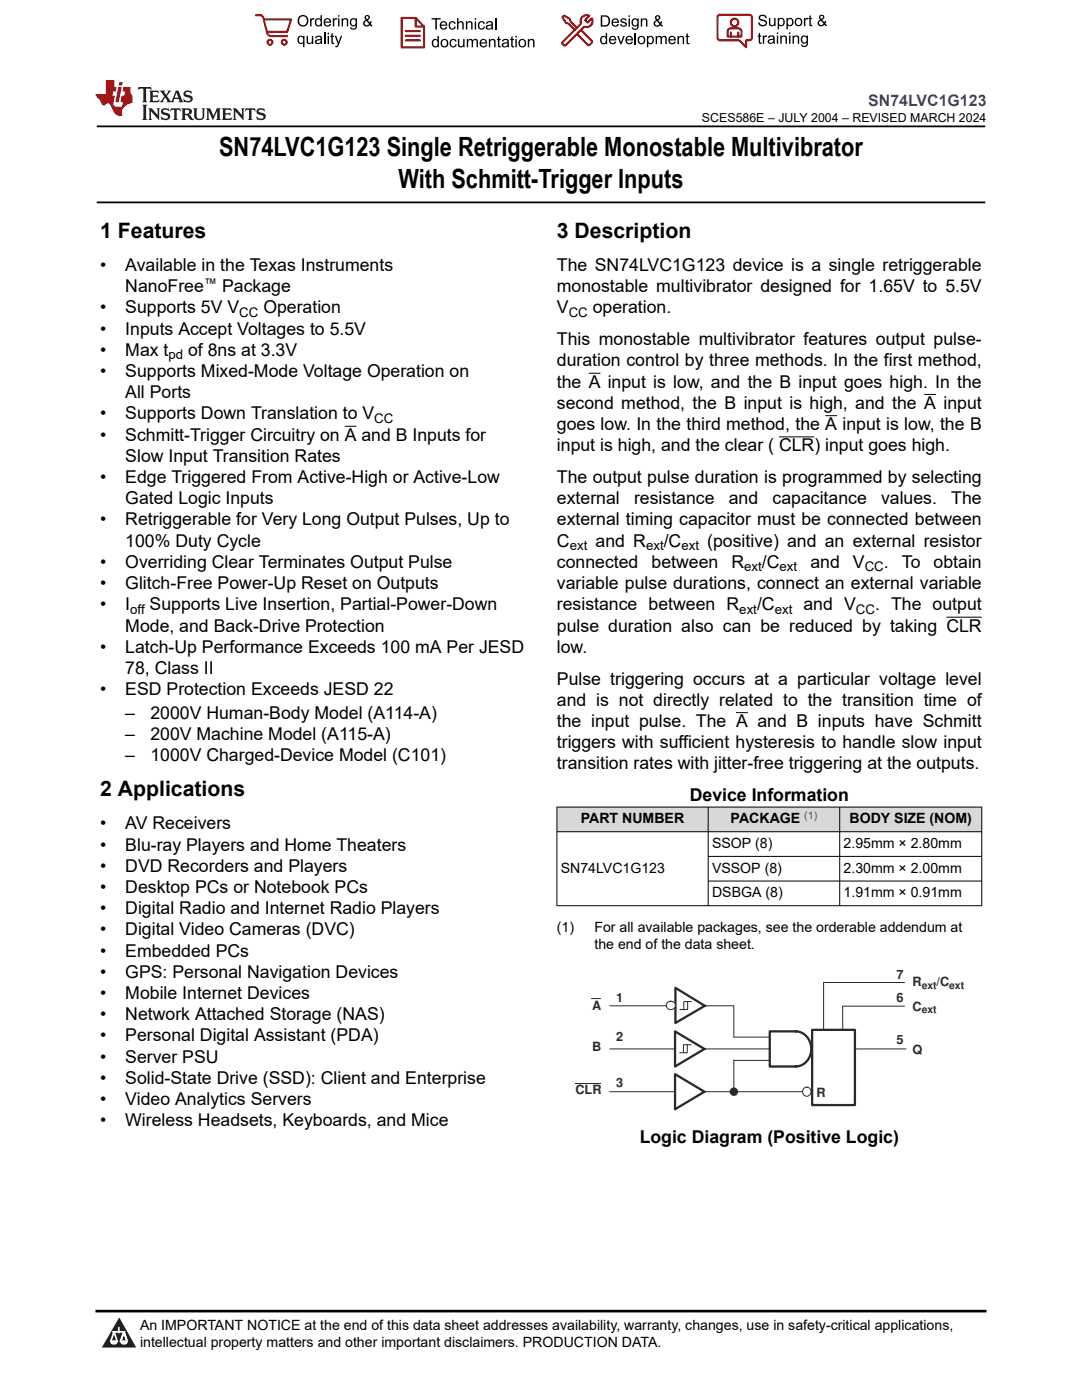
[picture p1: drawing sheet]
<svg xmlns="http://www.w3.org/2000/svg" width="216mm" height="279mm" viewBox="0 0 216 279" stroke-linecap="round" stroke-linejoin="round" font-family="sans-serif">
<path d="M19.3 25.2h177.3M19.3 40.4h177.3" fill="none" stroke="#000" stroke-width=".35"/>
<path d="M117.5 74.5h2.3M184.4 78.7h2.4M68.8 85.1h2.3M155.4 87.2h7.1M164.7 83h2.3M188.8 123.2h7.1M146.9 142.2h2.3" fill="none" stroke="#000" stroke-width=".2"/>
<g fill="#d8d8d8">
<path d="M111.1 161.1h84.8v4.9h-84.8z" fill-rule="evenodd"/>
<path d="M111.2 161.1h30v4.8h-30z" fill-rule="evenodd"/>
<path d="M141.4 161.1h26.1v4.8h-26.1z" fill-rule="evenodd"/>
<path d="M167.6 161.1h28.2v4.8h-28.2z" fill-rule="evenodd"/>
</g>
<path d="M111.1 161.1h84.9M111.1 166h84.9M111.1 161v19.8M141.3 161v19.8M141.3 170.9h54.7M141.3 175.8h54.7M167.6 161v19.8M195.9 161v19.8M196 180.8h-84.9" fill="none" stroke="#000" stroke-width=".2"/>
<path d="M114.8 216.2h5.2M121.7 209.3h59.1M146.4 211.6h7M146.4 207h7" fill="none" stroke="#2b292a" stroke-width=".2"/>
<path d="M158.8 205.8a3.5 3.5 0 0 1 3.1 3.5 3.5 3.5 0 0 1-3.1 3.5zM153.6 205.8h5.2v7h-5.2z" fill-rule="evenodd" fill="#fff"/>
<path d="M158.8 212.8a3.5 3.5 0 0 0 3.1-3.5 3.5 3.5 0 0 0-3.1-3.5h-5.2v7h5.2" fill="none" stroke="#2b292a" stroke-width=".46"/>
<circle cx="146.4" cy="217.9" r=".69" fill="#2b292a"/>
<circle cx="146.4" cy="217.9" r=".69" fill="none" stroke="#2b292a" stroke-width=".3"/>
<circle cx="146.4" cy="217.9" r=".15" fill="#2b292a"/>
<path d="M121.7 200.7h24.7" fill="none" stroke="#2b292a" stroke-width=".2"/>
<path d="M134.8 197.1l5.8 3.6-5.8 3.5z" fill="#fff"/>
<path d="M134.8 197.1l5.8 3.6-5.8 3.5z" fill="none" stroke="#2b292a" stroke-width=".46"/>
<circle cx="140.6" cy="200.7" r=".15" fill="#2b292a"/>
<path d="M133.9 200.7h.1" fill="none" stroke="#2b292a" stroke-width=".2"/>
<circle cx="133.9" cy="200.7" r=".87" fill="#fff"/>
<g fill="none" stroke="#2b292a" stroke-width=".2">
<path d="M121.7 217.9h38.4M146.4 200.7v6.3M146.4 211.5v6.4"/>
<circle cx="133.9" cy="200.7" r=".87"/>
</g>
<path d="M162.1 205.5h8.5v15h-8.5z" fill-rule="evenodd" fill="#fff"/>
<path d="M162.1 205.5h8.5v15h-8.5z" fill="none" stroke="#2b292a" stroke-width=".46"/>
<path d="M161.1 217.9h.1" fill="none" stroke="#2b292a" stroke-width=".2"/>
<circle cx="161" cy="217.8" r=".88" fill="#fff"/>
<g fill="none" stroke="#2b292a" stroke-width=".2">
<path d="M118 199.3h1.8M180.5 196.1h-16.2v9.4M180.5 200.8h-12.4v4.7"/>
<circle cx="161" cy="217.8" r=".88"/>
</g>
<path d="M136.5 199.9h.7v1.6h-.7z" fill-rule="evenodd" fill="#fff"/>
<path d="M136.5 199.9h.7v1.6h-.7zM137.2 199.9h.8M135.7 201.5h.8" fill="none" stroke="#2b292a" stroke-width=".2"/>
<path d="M134.7 214.4l5.9 3.5-5.9 3.5z" fill="#fff"/>
<path d="M134.7 214.4l5.9 3.5-5.9 3.5z" fill="none" stroke="#2b292a" stroke-width=".46"/>
<circle cx="140.6" cy="217.9" r=".15" fill="#2b292a"/>
<path d="M134.7 205.8l5.9 3.5-5.9 3.5z" fill="#fff"/>
<path d="M134.7 205.8l5.9 3.5-5.9 3.5z" fill="none" stroke="#2b292a" stroke-width=".46"/>
<circle cx="140.6" cy="209.3" r=".15" fill="#2b292a"/>
<path d="M136.4 208.5h.7v1.6h-.7z" fill-rule="evenodd" fill="#fff"/>
<path d="M135.6 210.1h.8M136.4 208.5h.7v1.6h-.7zM137.1 208.5h.8" fill="none" stroke="#2b292a" stroke-width=".2"/>
<path d="M0 0h215.9v23.8h-215.9z" fill-rule="evenodd" fill="#fff"/>
<path d="M27.7 17.4l-.2 .6 .5-.3h.6v.1v2.2l-.2 .4h1l-.2-.4v-2.2v-.1h.5l.5 .3-.1-.6zM29.8 18.1l.2 .4v1.5l-.2 .4h1.9l.1-.6a1.08 1.08 0 0 1-1.3 .2v-.7h.6l.4 .2v-.6l-.4 .2h-.6v-.6l.2-.1a1 1 0 0 1 1 .2l-.1-.5zM31.8 18.1l1 1.1-1 1.2h.9l-.2-.2 .4-.7 .5 .7-.2 .2h1.6l-.2-.2 .1-.4h1l.1 .4-.1 .2h.9l-.2-.3-.8-2h-.5l-1 2.2-.8-1.1 .9-1.1h-.8l.2 .2-.5 .7-.3-.7 .1-.2zM35.2 18.5l.4 1h-.8zM36.8 18.2a.65 .65 0 0 0-.2 .7 .65 .65 0 0 0 .6 .5l.7 .2 .1 .2a.79 .79 0 0 1-.7 .4 .79 .79 0 0 1-.7-.5l.1 .7 .2-.1a.93 .93 0 0 0 1.1 .1 .93 .93 0 0 0 .4-1 1.46 1.46 0 0 0-1.2-.6l-.1-.3a1.09 1.09 0 0 1 1.2 .2l-.2-.6-.1 .1-.6-.2zM28.4 20.9l.2 .4v2.3l-.2 .3h1l-.2-.3v-2.3l.2-.4zM29.6 21.6l.2 .4v1.6l-.2 .3h.8l-.3-.3v-1.4l1.7 1.8v-2l.2-.4h-.8l.2 .2 .1 1.1-1.2-1.3zM32.3 21.8a.65 .65 0 0 0-.2 .7 .65 .65 0 0 0 .7 .4l.6 .2 .1 .2a.79 .79 0 0 1-.7 .4 .79 .79 0 0 1-.7-.5l.1 .7 .2-.1a.93 .93 0 0 0 1.1 .1 .93 .93 0 0 0 .4-.9 1.46 1.46 0 0 0-1.2-.6l-.1-.4a1.09 1.09 0 0 1 1.2 .2l-.2-.6-.1 .1-.6-.1zM34.1 21.6l-.1 .7a.63 .63 0 0 1 .7-.4l.1 1.7-.3 .3h1l-.2-.3v-1.7a.66 .66 0 0 1 .8 .4l-.1-.7zM36.2 21.6l.2 .4v1.6l-.2 .3h.9l-.2-.2v-.7h.5l.1 .2a.79 .79 0 0 0 1.2 .6l-1-.9a.61 .61 0 0 0 .6-.6 .61 .61 0 0 0-.5-.6zM36.9 21.9h.2a.47 .47 0 0 1 .5 .1 .47 .47 0 0 1 .1 .5l-.2 .2h-.6zM38.5 21.6l.2 .2a2.27 2.27 0 0 0 .4 2 1.04 1.04 0 0 0 1.7-.7v-1.3l.2-.2h-.8l.2 .4v1.1a.6 .6 0 0 1-.6 .6 .6 .6 0 0 1-.6-.6v-1.1l.3-.4zM41.1 21.6l.2 .4v1.6l-.2 .3h.7l-.2-.3v-1.5l.9 1.9 .8-1.9v1.5l-.2 .3h1l-.3-.3v-1.6l.3-.4h-.8l-.7 1.5-.7-1.5zM44.3 21.6l.2 .4v1.6l-.2 .3h1.9l.1-.5a1.09 1.09 0 0 1-1.3 .1v-.6h.6l.4 .1v-.6l-.4 .2h-.6v-.6l.2-.1a1.01 1.01 0 0 1 1 .3l-.1-.6zM46.4 21.6l.3 .4v1.6l-.3 .3h.8l-.2-.3v-1.4l1.6 1.8v-2l.2-.4h-.7l.2 .2v1.1l-1.2-1.3zM49 21.6l-.1 .7a.63 .63 0 0 1 .8-.4v1.7l-.3 .3h1l-.2-.3v-1.7a.66 .66 0 0 1 .8 .4l-.1-.7zM51.4 21.8a.65 .65 0 0 0-.2 .7 .65 .65 0 0 0 .6 .4l.6 .2 .2 .2a.79 .79 0 0 1-.8 .4 .79 .79 0 0 1-.6-.5l.1 .7 .2-.1a.93 .93 0 0 0 1 .1 .93 .93 0 0 0 .5-.9 1.46 1.46 0 0 0-1.3-.6l-.1-.4a1.09 1.09 0 0 1 1.3 .2l-.2-.6-.2 .1-.5-.1z" fill="#231f20"/>
<path d="M21.1 16v2.8h-2.1l.1 .3 .9 1a.95 .95 0 0 0 .9 .9 .59 .59 0 0 1 .6-.4 .59 .59 0 0 1 .5 .4l.4 .8a1.59 1.59 0 0 0 2.1 1.3 1.61 1.61 0 0 1 1-2.2l1-.4-.1-1.5a1.59 1.59 0 0 1-.4-1.6h-1.4l-.2 .9h.5l-.1 .8h-.5l-.2 1v.2l.4 .1-.2 .9h-.6a.73 .73 0 0 1-1.1-.7l.3-1.5h-.5l.2-.8h.5l.2-.9h-.5v-1.4zM23.6 17.4l-.6 3h.7l.6-3zM23.8 16.4l-.1 .7h.7l.1-.7z" fill="#ed1c24"/>
<g fill="#000">
<path d="M59.4 4.2a1.12 1.12 0 0 1 2.2 0 1.12 1.12 0 0 1-2.2 0zM59.9 3.5a.89 .89 0 0 0-.1 1.1 .89 .89 0 0 0 1.1 .4 .88 .88 0 0 0 .3-1.3 .88 .88 0 0 0-1.3-.2z" fill-rule="evenodd"/>
<path d="M59.5 7.3l.5-.2 .5 .3v-.3h.3v2.3h-.3v-.8a.74 .74 0 0 1-1 0 .74 .74 0 0 1-.1-1zM59.8 7.5a.57 .57 0 0 0-.2 .7 .57 .57 0 0 0 .8 .2 .57 .57 0 0 0 .1-.7 .57 .57 0 0 0-.7-.2z" fill-rule="evenodd"/>
<path d="M61.9 3.6h.2v.3l.2-.2 .3-.1 .2 .1-.1 .3a.36 .36 0 0 0-.5 0 .36 .36 0 0 0 0 .4v.9h-.3z" fill-rule="evenodd"/>
<path d="M61.2 7.1h.3v.9a.41 .41 0 0 0 .4 .6 .41 .41 0 0 0 .3-.6v-.9h.3v1.7h-.2v-.3a.58 .58 0 0 1-.7 .3 .58 .58 0 0 1-.4-.6z" fill-rule="evenodd"/>
<path d="M63 3.8l.5-.2 .5 .2v-.8h.2v2.3h-.2v-.2a.75 .75 0 0 1-1-.1 .75 .75 0 0 1-.1-1zM63.2 4a.57 .57 0 0 0-.1 .7 .57 .57 0 0 0 .8 .2 .57 .57 0 0 0 .1-.7 .57 .57 0 0 0-.8-.2z" fill-rule="evenodd"/>
<path d="M63 7.3a.74 .74 0 0 1 1-.1 .74 .74 0 0 1 .3 .9v.7h-.3v-.2a.57 .57 0 0 1-.8 .2 .57 .57 0 0 1-.2-.8l1-.3a.41 .41 0 0 0-.4-.4 .41 .41 0 0 0-.4 .4l-.3-.1zM63.2 8.2a.35 .35 0 0 0 .2 .5 .35 .35 0 0 0 .5-.3l.1-.4z" fill-rule="evenodd"/>
<path d="M65.4 6.5h.3v.3h-.3zM65.4 7.1h.3v1.7h-.3z" fill-rule="evenodd"/>
<path d="M64.8 3.8a.76 .76 0 0 1 .9-.1 .76 .76 0 0 1 .4 .8h-1.2a.47 .47 0 0 0 .3 .6 .47 .47 0 0 0 .6-.4l.3 .1a.82 .82 0 0 1-1.3 .3 .82 .82 0 0 1 0-1.3zM65 4l-.1 .3h.9l-.3-.4z" fill-rule="evenodd"/>
<path d="M66.4 3.6h.3v.3l.1-.2 .4-.1 .1 .1-.1 .3a.36 .36 0 0 0-.4 0 .36 .36 0 0 0-.1 .4v.9h-.3z" fill-rule="evenodd"/>
<path d="M66.1 6.7l.3-.1v.5h.3v.3h-.3v.9l.1 .2h.2v.3a.41 .41 0 0 1-.4-.1 .41 .41 0 0 1-.2-.4v-.9h-.2v-.3h.2z" fill-rule="evenodd"/>
<path d="M66.8 7.1h.3l.4 1.4 .5-1.4h.3l-.6 1.7a.57 .57 0 0 1-.8 .6v-.3a.37 .37 0 0 0 .5-.3z" fill-rule="evenodd"/>
<path d="M67.5 3h.2v.3h-.2zM67.5 3.6h.2v1.7h-.2z" fill-rule="evenodd"/>
<path d="M68.2 3.6h.2v.3a.58 .58 0 0 1 .7-.3 .58 .58 0 0 1 .4 .7v1h-.3v-1a.4 .4 0 0 0-.4-.5 .4 .4 0 0 0-.4 .6v.9h-.2z" fill-rule="evenodd"/>
<path d="M70 3.8l.5-.2 .5 .2v-.2h.2v1.5a.71 .71 0 0 1-.5 .8 .71 .71 0 0 1-.8-.5h.2a.46 .46 0 0 0 .6 .3 .46 .46 0 0 0 .3-.6 .78 .78 0 0 1-1.1-.2 .78 .78 0 0 1 .1-1.1zM70.2 4a.53 .53 0 0 0-.1 .8 .53 .53 0 0 0 .8 0 .54 .54 0 0 0 0-.7 .54 .54 0 0 0-.7-.1z" fill-rule="evenodd"/>
<path d="M72.9 3.1a.53 .53 0 0 1 .8 .1 .53 .53 0 0 1-.3 .8l.4 .5 .1-.3 .3 .1-.2 .5 .3 .3-.2 .2-.3-.3a.71 .71 0 0 1-1.2 .1 .71 .71 0 0 1 .4-1.1l-.3-.5zM73 3.5a.3 .3 0 0 0 .6 0 .3 .3 0 0 0-.6 0zM72.9 4.3a.45 .45 0 0 0 0 .7 .45 .45 0 0 0 .7-.2l-.5-.6z" fill-rule="evenodd"/>
<path d="M86.1 3.6h1.8v.3h-.7v2h-.3v-2h-.8z" fill-rule="evenodd"/>
<path d="M86.3 8l.5-.2 .5 .2v-.8h.3v2.2h-.3v-.2a.76 .76 0 0 1-1 0 .76 .76 0 0 1-.1-1zM86.6 8.1a.58 .58 0 0 0-.2 .8 .58 .58 0 0 0 .8 .2 .58 .58 0 0 0 .1-.8 .58 .58 0 0 0-.7-.2z" fill-rule="evenodd"/>
<path d="M88.2 7.9a.81 .81 0 0 1 1.1 .2 .81 .81 0 0 1-.2 1.1 .81 .81 0 0 1-1.1-.1l-.1-.8zM88.3 8.1a.57 .57 0 0 0 0 .9 .57 .57 0 0 0 .8 0 .57 .57 0 0 0 0-.8 .57 .57 0 0 0-.8-.1z" fill-rule="evenodd"/>
<path d="M88 4.4a.77 .77 0 0 1 .9-.1 .77 .77 0 0 1 .4 .8h-1.3a.48 .48 0 0 0 .4 .6 .48 .48 0 0 0 .6-.3h.3a.83 .83 0 0 1-1.3 .4 .83 .83 0 0 1 0-1.4zM88.2 4.6l-.2 .3h1l-.3-.4z" fill-rule="evenodd"/>
<path d="M89.7 4.4a.7 .7 0 0 1 1.2 .3l-.2 .1a.45 .45 0 0 0-.6-.3 .45 .45 0 0 0-.3 .6 .45 .45 0 0 0 .3 .6 .45 .45 0 0 0 .6-.4h.3a.76 .76 0 0 1-1.1 .6 .76 .76 0 0 1-.3-1.1z" fill-rule="evenodd"/>
<path d="M89.9 8a.7 .7 0 0 1 1.2 .3h-.3a.45 .45 0 0 0-.5-.3 .45 .45 0 0 0-.3 .6 .45 .45 0 0 0 .3 .6 .45 .45 0 0 0 .6-.4l.2 .1a.76 .76 0 0 1-1 .5 .76 .76 0 0 1-.4-1.1z" fill-rule="evenodd"/>
<path d="M91.2 3.6h.3v.8a.59 .59 0 0 1 .7-.2 .59 .59 0 0 1 .3 .7v1h-.2v-1a.4 .4 0 0 0-.5-.4 .4 .4 0 0 0-.3 .5v.9h-.3z" fill-rule="evenodd"/>
<path d="M91.4 7.8h.2v.9a.41 .41 0 0 0 .5 .5 .41 .41 0 0 0 .3-.5v-.9h.3v1.6h-.3v-.2a.58 .58 0 0 1-.7 .3 .58 .58 0 0 1-.3-.7z" fill-rule="evenodd"/>
<path d="M93 4.2h.2v.3a.59 .59 0 0 1 .7-.3 .59 .59 0 0 1 .4 .7v1h-.3v-1a.41 .41 0 0 0-.4-.5 .41 .41 0 0 0-.4 .6v.9h-.2z" fill-rule="evenodd"/>
<path d="M93.1 7.8h.3v.2a.56 .56 0 0 1 1 0 .54 .54 0 0 1 .6-.2 .54 .54 0 0 1 .4 .5v1.1h-.3v-1a.34 .34 0 0 0-.3-.4 .34 .34 0 0 0-.4 .3v1.1h-.3v-1a.38 .38 0 0 0-.5-.4 .38 .38 0 0 0-.2 .6v.8h-.3z" fill-rule="evenodd"/>
<path d="M94.7 3.6h.3v.3h-.3zM94.7 4.2h.3v1.7h-.3z" fill-rule="evenodd"/>
<path d="M95.5 4.4a.7 .7 0 0 1 1.3 .3l-.3 .1a.45 .45 0 0 0-.6-.3 .45 .45 0 0 0-.3 .6 .45 .45 0 0 0 .3 .6 .45 .45 0 0 0 .6-.4h.3a.76 .76 0 0 1-1.1 .6 .76 .76 0 0 1-.3-1.1z" fill-rule="evenodd"/>
<path d="M95.9 8a.77 .77 0 0 1 .9-.2 .77 .77 0 0 1 .4 .9h-1.2a.48 .48 0 0 0 .3 .5 .48 .48 0 0 0 .6-.3h.3a.83 .83 0 0 1-1.3 .4 .83 .83 0 0 1 0-1.3zM96.1 8.1l-.1 .4h.9l-.2-.5z" fill-rule="evenodd"/>
<path d="M97.5 7.8h.3v.2a.59 .59 0 0 1 .7-.2 .59 .59 0 0 1 .4 .6v1h-.3v-1a.41 .41 0 0 0-.5-.4 .41 .41 0 0 0-.3 .5v.9h-.3z" fill-rule="evenodd"/>
<path d="M97.1 4.4a.74 .74 0 0 1 1-.1 .74 .74 0 0 1 .3 .9v.7h-.3v-.2a.59 .59 0 0 1-.8 .2 .59 .59 0 0 1-.3-.8l1.1-.3a.42 .42 0 0 0-.4-.4 .42 .42 0 0 0-.5 .4l-.2-.1zM97.3 5.3a.36 .36 0 0 0 .2 .5 .36 .36 0 0 0 .5-.2l.1-.5z" fill-rule="evenodd"/>
<path d="M99.4 7.4l.2-.2v.6h.3v.2h-.3v1l.1 .2h.2l.1 .2a.41 .41 0 0 1-.5 0 .41 .41 0 0 1-.1-.4v-1h-.2v-.2h.2z" fill-rule="evenodd"/>
<path d="M100.3 8a.74 .74 0 0 1 .9-.2 .74 .74 0 0 1 .3 .9l.1 .7h-.3v-.2a.59 .59 0 0 1-.8 .3 .59 .59 0 0 1-.3-.8l1-.3a.42 .42 0 0 0-.3-.4 .42 .42 0 0 0-.5 .3h-.3zM100.5 8.8a.36 .36 0 0 0 .1 .5 .36 .36 0 0 0 .5-.2l.2-.5z" fill-rule="evenodd"/>
<path d="M102 7.4l.3-.2v.6h.3v.2h-.3v1l.1 .2h.2v.2a.41 .41 0 0 1-.5 0 .41 .41 0 0 1-.1-.4v-1h-.2v-.2h.2z" fill-rule="evenodd"/>
<path d="M102.8 7.2h.3v.3h-.3zM102.8 7.8h.3v1.6h-.3z" fill-rule="evenodd"/>
<path d="M103.7 7.9a.81 .81 0 0 1 1.1 .2 .81 .81 0 0 1-.1 1.1 .81 .81 0 0 1-1.2-.1v-.8zM103.9 8.1a.57 .57 0 0 0-.1 .9 .57 .57 0 0 0 .8 0 .57 .57 0 0 0 0-.8 .57 .57 0 0 0-.7-.1z" fill-rule="evenodd"/>
<path d="M105.3 7.8h.3v.2a.59 .59 0 0 1 .7-.2 .59 .59 0 0 1 .4 .6v1h-.3v-1a.41 .41 0 0 0-.5-.4 .41 .41 0 0 0-.3 .5v.9h-.3z" fill-rule="evenodd"/>
<path d="M119.9 3.1h.7a1.12 1.12 0 0 1 1.1 1.1 1.12 1.12 0 0 1-1 1.1h-.8zM120.2 3.3v1.7h.4a.86 .86 0 0 0 .8-.8 .86 .86 0 0 0-.8-.9z" fill-rule="evenodd"/>
<path d="M119.9 7.4l.5-.3 .5 .3v-.8h.2v2.2h-.2v-.2a.75 .75 0 0 1-1 0 .75 .75 0 0 1-.1-1zM120.1 7.5a.57 .57 0 0 0-.1 .8 .57 .57 0 0 0 .8 .2 .57 .57 0 0 0 .1-.8 .57 .57 0 0 0-.8-.2z" fill-rule="evenodd"/>
<path d="M121.7 7.4a.76 .76 0 0 1 .9-.2 .76 .76 0 0 1 .4 .9h-1.2a.47 .47 0 0 0 .3 .5 .47 .47 0 0 0 .6-.3h.3a.82 .82 0 0 1-1.3 .4 .82 .82 0 0 1 0-1.3zM121.9 7.5l-.1 .3h.9l-.3-.4z" fill-rule="evenodd"/>
<path d="M122.2 3.9a.76 .76 0 0 1 .9-.2 .76 .76 0 0 1 .4 .9h-1.2a.47 .47 0 0 0 .4 .5 .47 .47 0 0 0 .5-.3h.3a.82 .82 0 0 1-1.3 .4 .82 .82 0 0 1 0-1.3zM122.5 4l-.2 .3h.9l-.2-.4z" fill-rule="evenodd"/>
<path d="M123.9 3.8a.71 .71 0 0 1 1.1 .3h-.2a.32 .32 0 0 0-.4-.3 .32 .32 0 0 0-.3 .4h.1a.75 .75 0 0 1 .9 .8 .72 .72 0 0 1-.7 .3 .72 .72 0 0 1-.7-.5h.3a.36 .36 0 0 0 .4 .4 .36 .36 0 0 0 .3-.5 .8 .8 0 0 1-.9-.7z" fill-rule="evenodd"/>
<path d="M123.2 7.2h.3l.4 1.3 .5-1.3h.3l-.7 1.6h-.2z" fill-rule="evenodd"/>
<path d="M125.4 3.1h.3v.3h-.3zM125.4 3.7h.3v1.6h-.3z" fill-rule="evenodd"/>
<path d="M125 7.4a.76 .76 0 0 1 .9-.2 .76 .76 0 0 1 .4 .9h-1.2a.47 .47 0 0 0 .3 .5 .47 .47 0 0 0 .6-.3h.3a.82 .82 0 0 1-1.3 .4 .82 .82 0 0 1 0-1.3zM125.2 7.5l-.1 .3h.9l-.2-.4z" fill-rule="evenodd"/>
<path d="M126.2 3.9l.5-.3 .5 .3v-.2h.2v1.4a.71 .71 0 0 1-.5 .8 .71 .71 0 0 1-.8-.5l.2 .1a.46 .46 0 0 0 .6 .2 .46 .46 0 0 0 .3-.6 .78 .78 0 0 1-1.1-.1 .78 .78 0 0 1 .1-1.1zM126.4 4a.53 .53 0 0 0-.1 .8 .53 .53 0 0 0 .8 0 .54 .54 0 0 0 0-.7 .54 .54 0 0 0-.7-.1z" fill-rule="evenodd"/>
<path d="M127.5 7.3a.8 .8 0 0 1 1.1 .2 .8 .8 0 0 1-.1 1.1 .8 .8 0 0 1-1.2-.1v-.8zM127.7 7.5a.56 .56 0 0 0-.1 .9 .56 .56 0 0 0 .8-.1 .56 .56 0 0 0 0-.7 .56 .56 0 0 0-.7-.1z" fill-rule="evenodd"/>
<path d="M127.9 3.7h.2v.2a.58 .58 0 0 1 .7-.2 .58 .58 0 0 1 .4 .6v1h-.3v-1a.4 .4 0 0 0-.4-.4 .4 .4 0 0 0-.4 .5v.9h-.2z" fill-rule="evenodd"/>
<path d="M129.1 7.2h.2v.2a.72 .72 0 0 1 1-.1 .72 .72 0 0 1 .2 1 .64 .64 0 0 1-.5 .5 .64 .64 0 0 1-.6-.2v.8h-.3zM129.5 7.5a.56 .56 0 0 0-.2 .8 .56 .56 0 0 0 .8 .2 .56 .56 0 0 0 .1-.8 .56 .56 0 0 0-.7-.2z" fill-rule="evenodd"/>
<path d="M130.8 7.2h.3v.2a.55 .55 0 0 1 .9 0 .53 .53 0 0 1 .6-.3 .53 .53 0 0 1 .4 .6v1.1h-.2v-1a.34 .34 0 0 0-.3-.4 .34 .34 0 0 0-.4 .3v1.1h-.3v-1a.37 .37 0 0 0-.5-.4 .37 .37 0 0 0-.2 .6v.8h-.3z" fill-rule="evenodd"/>
<path d="M130.8 3.2a.53 .53 0 0 1 .9 .1 .53 .53 0 0 1-.4 .8l.4 .5 .2-.4 .2 .1-.2 .5 .4 .3-.2 .3-.3-.4a.71 .71 0 0 1-1.2 .1 .71 .71 0 0 1 .3-1.1l-.2-.5zM130.9 3.6a.3 .3 0 0 0 .6 0 .3 .3 0 0 0-.6 0zM130.9 4.3a.45 .45 0 0 0 0 .7 .45 .45 0 0 0 .7-.2l-.5-.6z" fill-rule="evenodd"/>
<path d="M133.6 7.4a.76 .76 0 0 1 .9-.2 .76 .76 0 0 1 .3 .9h-1.2a.47 .47 0 0 0 .4 .5 .47 .47 0 0 0 .6-.3h.2a.82 .82 0 0 1-1.2 .4 .82 .82 0 0 1 0-1.3zM133.8 7.5l-.2 .3h1l-.3-.4z" fill-rule="evenodd"/>
<path d="M135.2 7.2h.2v.2a.58 .58 0 0 1 .7-.2 .58 .58 0 0 1 .4 .6v1h-.3v-1a.4 .4 0 0 0-.4-.4 .4 .4 0 0 0-.3 .5v.9h-.3z" fill-rule="evenodd"/>
<path d="M137 6.8l.3-.2v.6h.2v.2h-.2v1v.2h.2l.1 .2a.41 .41 0 0 1-.5 0 .41 .41 0 0 1-.1-.5v-.9h-.2v-.2h.2z" fill-rule="evenodd"/>
<path d="M151.6 3.1a.88 .88 0 0 1 1.4 .5h-.3a.49 .49 0 0 0-.5-.5 .49 .49 0 0 0-.5 .6l.1 .1a1.06 1.06 0 0 1 1.2 1 .95 .95 0 0 1-.9 .4 .95 .95 0 0 1-.8-.7h.3a.58 .58 0 0 0 .6 .5 .58 .58 0 0 0 .5-.6l-.2-.1a.95 .95 0 0 1-1.1-.9z" fill-rule="evenodd"/>
<path d="M151.4 6.7l.3-.2v.6h.2v.2h-.2v1v.2h.2l.1 .2a.41 .41 0 0 1-.5 0 .41 .41 0 0 1-.1-.5v-.9h-.2v-.2h.2z" fill-rule="evenodd"/>
<path d="M152.2 7.1h.3v.2l.1-.2h.4h.1l-.1 .3a.36 .36 0 0 0-.4 0 .36 .36 0 0 0-.1 .5v.8h-.3z" fill-rule="evenodd"/>
<path d="M153.3 7.3a.74 .74 0 0 1 1-.2 .74 .74 0 0 1 .3 .9l.1 .7h-.3l-.1-.2a.57 .57 0 0 1-.8 .3 .57 .57 0 0 1-.1-.9l.9-.2a.41 .41 0 0 0-.4-.4 .41 .41 0 0 0-.4 .3h-.3zM153.5 8.1a.35 .35 0 0 0 .2 .5 .35 .35 0 0 0 .5-.2l.1-.5z" fill-rule="evenodd"/>
<path d="M153.4 3.6h.3v.9a.41 .41 0 0 0 .4 .5 .41 .41 0 0 0 .4-.5v-.9h.2v1.6h-.2v-.2a.58 .58 0 0 1-.7 .2 .58 .58 0 0 1-.4-.6z" fill-rule="evenodd"/>
<path d="M155 6.5h.3v.3h-.3zM155 7.1h.3v1.6h-.3z" fill-rule="evenodd"/>
<path d="M155.2 3.6h.2v.2a.72 .72 0 0 1 1-.1 .72 .72 0 0 1 .2 1 .64 .64 0 0 1-.5 .5 .64 .64 0 0 1-.6-.2v.8h-.3zM155.6 3.9a.56 .56 0 0 0-.2 .8 .56 .56 0 0 0 .8 .2 .56 .56 0 0 0 .1-.8 .56 .56 0 0 0-.7-.2z" fill-rule="evenodd"/>
<path d="M155.7 7.1h.3v.2a.58 .58 0 0 1 .7-.2 .58 .58 0 0 1 .3 .6v1h-.3v-1a.4 .4 0 0 0-.4-.4 .4 .4 0 0 0-.3 .5v.9h-.3z" fill-rule="evenodd"/>
<path d="M156.9 3.6h.3v.2a.72 .72 0 0 1 .9-.1 .72 .72 0 0 1 .2 1 .64 .64 0 0 1-.4 .5 .64 .64 0 0 1-.7-.2v.8h-.3zM157.3 3.9a.56 .56 0 0 0-.1 .8 .56 .56 0 0 0 .7 .2 .56 .56 0 0 0 .2-.8 .56 .56 0 0 0-.8-.2z" fill-rule="evenodd"/>
<path d="M157.4 6.5h.3v.3h-.3zM157.4 7.1h.3v1.6h-.3z" fill-rule="evenodd"/>
<path d="M158.1 7.1h.3v.2a.58 .58 0 0 1 .7-.2 .58 .58 0 0 1 .4 .6v1h-.3v-1a.4 .4 0 0 0-.5-.4 .4 .4 0 0 0-.3 .5v.9h-.3z" fill-rule="evenodd"/>
<path d="M158.8 3.7a.8 .8 0 0 1 1.1 .2 .8 .8 0 0 1-.1 1.1 .8 .8 0 0 1-1.1-.1l-.1-.8zM159 3.9a.56 .56 0 0 0-.1 .9 .56 .56 0 0 0 .9 0 .56 .56 0 0 0-.1-.8 .56 .56 0 0 0-.7-.1z" fill-rule="evenodd"/>
<path d="M160 7.3l.5-.2 .5 .2v-.2h.2v1.4a.71 .71 0 0 1-.5 .9 .71 .71 0 0 1-.9-.5h.3a.46 .46 0 0 0 .6 .2 .46 .46 0 0 0 .2-.6 .78 .78 0 0 1-1-.1 .78 .78 0 0 1 .1-1.1zM160.2 7.4a.53 .53 0 0 0-.1 .8 .53 .53 0 0 0 .8 0 .54 .54 0 0 0 0-.7 .54 .54 0 0 0-.7-.1z" fill-rule="evenodd"/>
<path d="M160.4 3.6h.3v.2l.1-.2h.4h.1l-.1 .3a.36 .36 0 0 0-.4 0 .36 .36 0 0 0-.1 .5v.8h-.3z" fill-rule="evenodd"/>
<path d="M161.5 3.2l.3-.2v.6h.3v.2h-.3v1v.2h.3v.2a.41 .41 0 0 1-.5 0 .41 .41 0 0 1-.1-.5v-.9h-.2v-.2h.2z" fill-rule="evenodd"/>
<path d="M163.6 3.1a.53 .53 0 0 1 .8 .1 .53 .53 0 0 1-.3 .8l.4 .5 .1-.3h.3l-.2 .5 .3 .3-.2 .3-.3-.3a.71 .71 0 0 1-1.2 .1 .71 .71 0 0 1 .4-1.2l-.3-.5zM163.7 3.5a.3 .3 0 0 0 .5 0 .3 .3 0 0 0-.5 0zM163.6 4.2a.45 .45 0 0 0 0 .8 .45 .45 0 0 0 .7-.3l-.5-.6z" fill-rule="evenodd"/>
</g>
<path d="M64.8 6.5v2.3M98.9 3.6v2.3M126.8 6.6v2.2" fill="none" stroke="#000" stroke-width=".28"/>
<g fill="none" stroke="#de0000" stroke-width=".42">
<path d="M51.1 3l1 .1a1.4 1.4 0 0 1 .6 1.2l.7 2.5a.95 .95 0 0 0 1.1 .4h2.8M52.7 3.9h5.4l-.8 2.4h-4M80.1 3.6h2.8v1.7h1.7v4.2h-4.5zM81 7.1h2.8M81 6.2h2.8M81 8.1h2.8M82.9 3.6l1.7 1.7M115.1 5.5l-1.3-1.2-.1-.5-1.2-.7-.3 .3 .7 1.1 .5 .2 1.3 1.3M115.9 6l2.2 2.2v.3l-.5 .5h-.3l-2.2-2.2zM115.9 6l.7-.7a1.19 1.19 0 0 0 1.3-.3 1.19 1.19 0 0 0 .2-1.4l-.9 .9-.4-.5 .8-.8a1.19 1.19 0 0 0-1.4 .1 1.19 1.19 0 0 0-.2 1.4l-3.8 3.7v.3l.3 .3h.3l2.3-2.2M143.2 3.2l.4-.2h6l.4 .2v4.4l-.2 .4-.9 .1v1.3l-1.4-1.3h-3.9l-.4-.3zM145.4 5.8l.4-.1h1.6a.61 .61 0 0 1 .6 .6v1h-2.8v-1z"/>
<path d="M145.8 6.5v.8M147.3 6.5v.8"/>
<circle cx="53.9" cy="8.4" r=".49"/>
<circle cx="56.7" cy="8.4" r=".49"/>
<circle cx="146.6" cy="4.5" r=".75"/>
</g>
<path d="M0 261.4h215.9v18h-215.9z" fill-rule="evenodd" fill="#fff"/>
<path d="M23.8 262.9l3.4 6h-6.9z" fill="#231f20"/>
<path d="M22.1 267.7h1.3l-.4 .5h-.3a.55 .55 0 0 1-.6-.5z" fill-rule="evenodd" fill="#fff"/>
<path d="M22.1 267.7h1.3l-.4 .5h-.3a.55 .55 0 0 1-.6-.5z" fill="none" stroke="#231f20" stroke-width=".34"/>
<path d="M22.1 267.7h1.3l-.4 .5h-.5zM22.6 265.8h.1M22.6 265.8h2.3zM23.7 265.9h.1M23.7 264.9v1zM24 267.7h.1" fill="none" stroke="#fff" stroke-width=".34"/>
<path d="M24.7 265.8l-.7 1.9z" fill="#fff"/>
<path d="M24.7 265.8l-.7 1.9z" fill="none" stroke="#fff" stroke-width=".34"/>
<path d="M24.7 265.8l.7 1.9z" fill="#fff"/>
<path d="M22.8 265.8l-.7 1.9zM22.8 265.8l.6 1.9zM24.7 265.8l.7 1.9zM25.3 267.7h.1" fill="none" stroke="#fff" stroke-width=".34"/>
<path d="M24.1 267.7h1.3a.65 .65 0 0 1-.6 .5 .65 .65 0 0 1-.7-.5z" fill-rule="evenodd" fill="#fff"/>
<path d="M24.1 267.7h1.3a.65 .65 0 0 1-.6 .5 .65 .65 0 0 1-.7-.5z" fill="none" stroke="#231f20" stroke-width=".34"/>
<path d="M24 267.7h.1M24.1 267.7h1.3l-.4 .5h-.5z" fill="none" stroke="#fff" stroke-width=".34"/>
<path d="M19 261.7h177.8" fill="none" stroke="#000" stroke-width=".53"/>
<g font-size="5.3">
<text x="43.7" y="31.2">SN74LVC1G123 Single Retriggerable Monostable Multivibrator</text>
<text x="79.5" y="37.5">With Schmitt-Trigger Inputs</text>
</g>
<g font-size="4.2">
<text x="20" y="47.5">1 Features</text>
<text x="111.1" y="47.5">3 Description</text>
<text x="20" y="158.9">2 Applications</text>
</g>
<g font-size="3.5">
<text x="20" y="54.1">•</text>
<text x="25" y="54.1">Available in the Texas Instruments</text>
<text x="25" y="58.3">NanoFree</text>
<text x="44.3" y="58.3">Package</text>
<text x="111.1" y="58.3">monostable multivibrator designed for 1.65V to 5.5V</text>
<text x="111.1" y="54.1">The SN74LVC1G123 device is a single retriggerable</text>
<text x="20" y="62.5">•</text>
<text x="25" y="62.5">Supports 5V V</text>
<text x="52.6" y="62.5">Operation</text>
<text x="111.1" y="62.5">V</text>
<text x="118.3" y="62.5">operation.</text>
<text x="20" y="71">•</text>
<text x="20" y="66.8">•</text>
<text x="25" y="66.8">Inputs Accept Voltages to 5.5V</text>
<text x="25" y="71">Max t</text>
<text x="37.5" y="71">of 8ns at 3.3V</text>
<text x="111.1" y="68.9">This monostable multivibrator features output pulse-</text>
<text x="20" y="75.2">•</text>
<text x="25" y="75.2">Supports Mixed-Mode Voltage Operation on</text>
<text x="111.1" y="77.4">the A input is low, and the B input goes high. In the</text>
<text x="111.1" y="73.1">duration control by three methods. In the first method,</text>
<text x="20" y="83.7">•</text>
<text x="25" y="79.5">All Ports</text>
<text x="25" y="83.7">Supports Down Translation to V</text>
<text x="111.1" y="81.6">second method, the B input is high, and the A input</text>
<text x="20" y="87.9">•</text>
<text x="25" y="87.9">Schmitt-Trigger Circuitry on A and B Inputs for</text>
<text x="111.1" y="85.8">goes low. In the third method, the A input is low, the B</text>
<text x="25" y="92.2">Slow Input Transition Rates</text>
<text x="111.1" y="90.1">input is high, and the clear ( CLR) input goes high.</text>
<text x="20" y="96.4">•</text>
<text x="25" y="96.4">Edge Triggered From Active-High or Active-Low</text>
<text x="25" y="100.6">Gated Logic Inputs</text>
<text x="111.1" y="96.4">The output pulse duration is programmed by selecting</text>
<text x="111.1" y="100.6">external</text>
<text x="126.5" y="100.6">resistance</text>
<text x="145.4" y="100.6">and</text>
<text x="154.1" y="100.6">capacitance</text>
<text x="175.8" y="100.6">values.</text>
<text x="189.8" y="100.6">The</text>
<text x="20" y="104.9">•</text>
<text x="25" y="104.9">Retriggerable for Very Long Output Pulses, Up to</text>
<text x="111.1" y="104.9">external timing capacitor must be connected between</text>
<text x="20" y="113.3">•</text>
<text x="25" y="109.1">100% Duty Cycle</text>
<text x="25" y="113.3">Overriding Clear Terminates Output Pulse</text>
<text x="111.1" y="109.1">C</text>
<text x="111.1" y="113.3">connected</text>
<text x="118.8" y="109.1">and R</text>
<text x="130" y="113.3">between</text>
<text x="132.4" y="109.1">/C</text>
<text x="141.1" y="109.1">(positive) and an external resistor</text>
<text x="145.9" y="113.3">R</text>
<text x="152" y="113.3">/C</text>
<text x="161.7" y="113.3">and</text>
<text x="170.2" y="113.3">V</text>
<text x="176.4" y="113.3">.</text>
<text x="180" y="113.3">To</text>
<text x="186.3" y="113.3">obtain</text>
<text x="20" y="117.6">•</text>
<text x="25" y="117.6">Glitch-Free Power-Up Reset on Outputs</text>
<text x="111.1" y="117.6">variable pulse durations, connect an external variable</text>
<text x="20" y="121.8">•</text>
<text x="25" y="121.8">I</text>
<text x="29.9" y="121.8">Supports Live Insertion, Partial-Power-Down</text>
<text x="111.1" y="121.8">resistance between R</text>
<text x="151.1" y="121.8">/C</text>
<text x="160.3" y="121.8">and V</text>
<text x="174.6" y="121.8">. The output</text>
<text x="20" y="130.3">•</text>
<text x="25" y="126">Mode, and Back-Drive Protection</text>
<text x="25" y="130.3">Latch-Up Performance Exceeds 100 mA Per JESD</text>
<text x="111.1" y="130.3">low.</text>
<text x="111.1" y="126">pulse duration also can be reduced by taking CLR</text>
<text x="25" y="134.5">78, Class II</text>
<text x="111.1" y="136.6">Pulse triggering occurs at a particular voltage level</text>
<text x="20" y="138.7">•</text>
<text x="25" y="138.7">ESD Protection Exceeds JESD 22</text>
<text x="25" y="143.5">–</text>
<text x="30" y="143.5">2000V Human-Body Model (A114-A)</text>
<text x="111.1" y="140.9">and is not directly related to the transition time of</text>
<text x="25" y="147.7">–</text>
<text x="30" y="147.7">200V Machine Model (A115-A)</text>
<text x="111.1" y="145.1">the input pulse. The A and B inputs have Schmitt</text>
<text x="111.1" y="149.3">triggers with sufficient hysteresis to handle slow input</text>
<text x="25" y="152">–</text>
<text x="30" y="152">1000V Charged-Device Model (C101)</text>
<text x="111.1" y="153.6">transition rates with jitter-free triggering at the outputs.</text>
<text x="137.6" y="159.9">Device Information</text>
<text x="20" y="165.5">•</text>
<text x="25" y="165.5">AV Receivers</text>
<text x="20" y="169.7">•</text>
<text x="20" y="174">•</text>
<text x="25" y="169.7">Blu-ray Players and Home Theaters</text>
<text x="25" y="174">DVD Recorders and Players</text>
<text x="20" y="178.2">•</text>
<text x="25" y="178.2">Desktop PCs or Notebook PCs</text>
<text x="20" y="182.4">•</text>
<text x="25" y="182.4">Digital Radio and Internet Radio Players</text>
<text x="20" y="186.7">•</text>
<text x="20" y="190.9">•</text>
<text x="25" y="186.7">Digital Video Cameras (DVC)</text>
<text x="25" y="190.9">Embedded PCs</text>
<text x="20" y="195.1">•</text>
<text x="25" y="195.1">GPS: Personal Navigation Devices</text>
<text x="20" y="199.4">•</text>
<text x="20" y="203.6">•</text>
<text x="25" y="199.4">Mobile Internet Devices</text>
<text x="25" y="203.6">Network Attached Storage (NAS)</text>
<text x="20" y="207.8">•</text>
<text x="25" y="207.8">Personal Digital Assistant (PDA)</text>
<text x="20" y="212.1">•</text>
<text x="25" y="212.1">Server PSU</text>
<text x="20" y="216.3">•</text>
<text x="20" y="220.5">•</text>
<text x="25" y="216.3">Solid-State Drive (SSD): Client and Enterprise</text>
<text x="25" y="220.5">Video Analytics Servers</text>
<text x="20" y="224.8">•</text>
<text x="25" y="224.8">Wireless Headsets, Keyboards, and Mice</text>
<text x="127.6" y="228.1">Logic Diagram (Positive Logic)</text>
</g>
<text font-size="3.2" fill="#00f" x="173.3" y="21.1">SN74LVC1G123</text>
<g font-size="2.8">
<text x="115.9" y="164.3">PART NUMBER</text>
<text x="145.8" y="164.3">PACKAGE</text>
<text x="169.5" y="164.3">BODY SIZE (NOM)</text>
<text x="142.1" y="169.3">SSOP (8)</text>
<text x="168.3" y="169.3">2.95mm × 2.80mm</text>
<text x="111.9" y="174.2">SN74LVC1G123</text>
<text x="142.1" y="174.2">VSSOP (8)</text>
<text x="142.1" y="179.1">DSBGA (8)</text>
<text x="168.3" y="174.2">2.30mm × 2.00mm</text>
<text x="168.3" y="179.1">1.91mm × 0.91mm</text>
<text x="111.1" y="185.9">(1)</text>
<text x="118.6" y="185.9">For all available packages, see the orderable addendum at</text>
<text x="118.6" y="189.3">the end of the data sheet.</text>
<text x="27.9" y="265.5">An IMPORTANT NOTICE at the end of this data sheet addresses availability, warranty, changes, use in safety-critical applications,</text>
<text x="27.9" y="268.9">intellectual property matters and other important disclaimers. PRODUCTION DATA.</text>
</g>
<g font-size="2.6">
<text x="40.7" y="57.5">™</text>
<text x="47.7" y="63.2">CC</text>
<text x="113.5" y="63.2">CC</text>
<text x="33.6" y="71.7">pd</text>
<text x="74.7" y="84.4">CC</text>
<text x="113.7" y="109.8">ext</text>
<text x="128.9" y="109.8">ext</text>
<text x="136" y="109.8">ext</text>
<text x="148.5" y="114">ext</text>
<text x="155.6" y="114">ext</text>
<text x="172.5" y="114">CC</text>
<text x="26" y="122.5">off</text>
<text x="147.5" y="122.5">ext</text>
<text x="154.6" y="122.5">ext</text>
<text x="170.8" y="122.5">CC</text>
</g>
<text font-size="2.5" x="140.1" y="24.3">SCES586E – JULY 2004 – REVISED MARCH 2024</text>
<g font-size="2.5" fill="#2b292a">
<text x="178.9" y="195.3">7</text>
<text x="182.1" y="196.8">R</text>
<text x="186.9" y="196.8">/C</text>
<text x="118.2" y="201.5">A</text>
<text x="123" y="199.9">1</text>
<text x="178.9" y="199.9">6</text>
<text x="182.1" y="201.7">C</text>
<text x="118.2" y="209.8">B</text>
<text x="123" y="207.8">2</text>
<text x="178.9" y="208.4">5</text>
<text x="182.1" y="210.3">Q</text>
<text x="114.8" y="218.3">CLR</text>
<text x="123" y="217">3</text>
<text x="162.9" y="218.9">R</text>
</g>
<text font-size="2.1" fill="#00f" x="160.5" y="163.4">(1)</text>
<g font-size="2.1" fill="#2b292a">
<text x="183.9" y="197.4">ext</text>
<text x="189.4" y="197.4">ext</text>
<text x="183.9" y="202.3">ext</text>
</g>
</svg>
